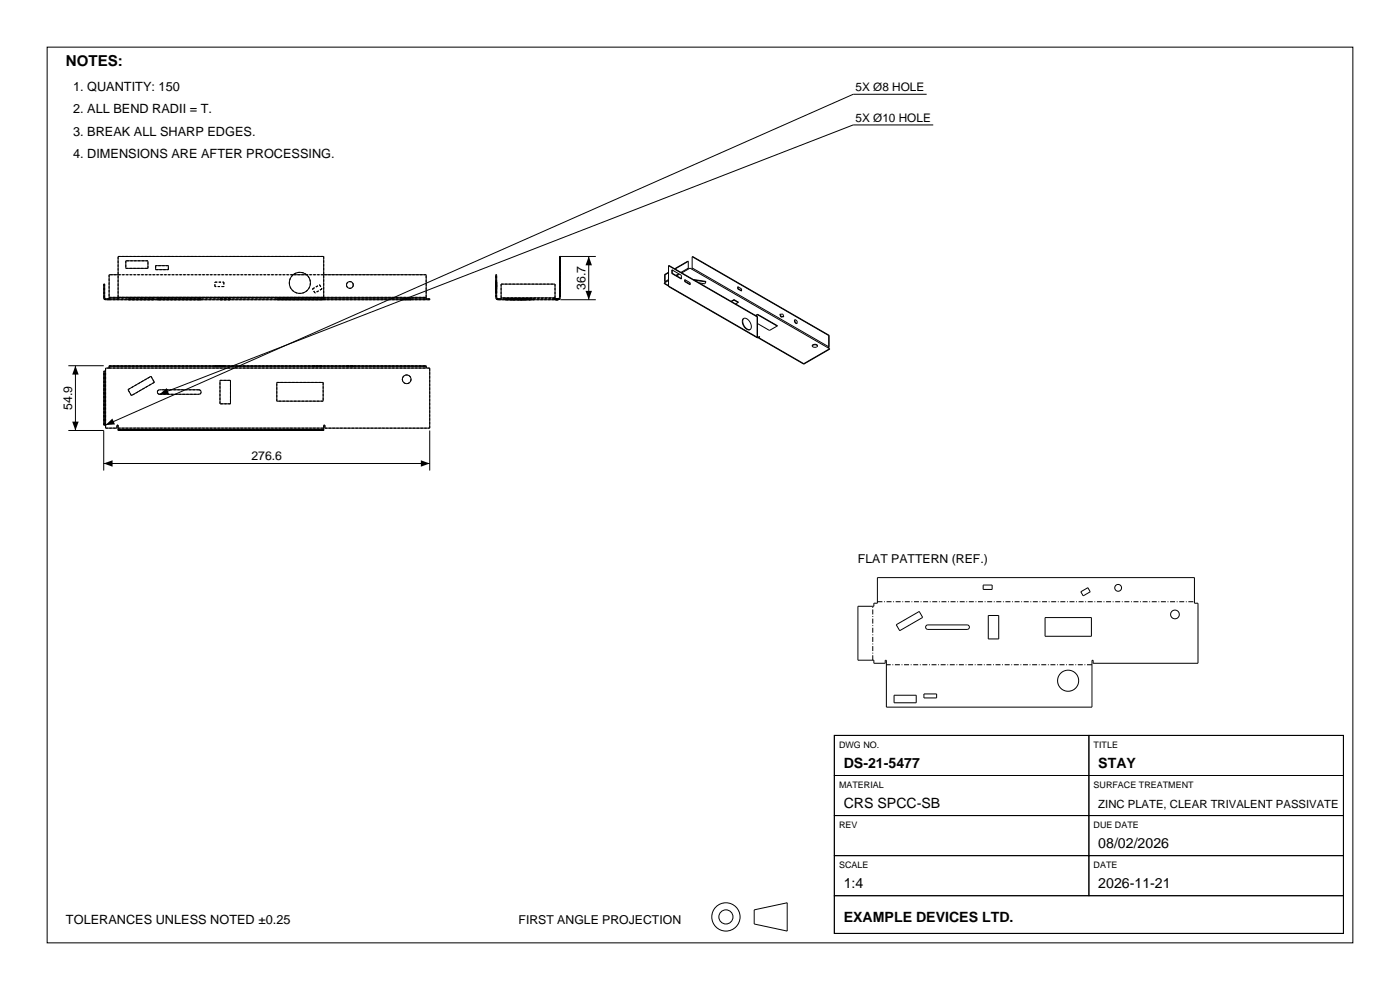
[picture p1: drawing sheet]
<svg xmlns="http://www.w3.org/2000/svg" width="297mm" height="210mm" viewBox="0 0 297 210" stroke-linecap="round" stroke-linejoin="round" font-family="sans-serif">
<g fill="none" stroke="#000" stroke-width=".21">
<path d="M10 10h277v190h-277zM196.6 20h-15.6l-158.8 70.2M198 26.5h-17l-147.1 57.1M25.1 58.3h-1.9v4.8M26.7 55.3h4.7v1.6h-4.7zM33 56.4h2.7v.8h-2.7zM62.2 58.3h2.8M68.7 58.3h21.7v4.8M118.9 54.4v8.7l-.1 .3-.4 .2M124.9 54.4v9.2M126.4 54.4h-7.7v8.7l-.3 .3M141 58.2l.1 1.7"/>
<path d="M141 58.2l.1 .1M141.1 59.7l.1 .2M141.1 58.3v1.4M141.2 59.9l-.3 .1M141.8 56.4l.1 4.4 18.8 10.9M141.8 59.5l-.6 .4M141.8 56.4l18.9 10.8M141.8 59.3l-.7 .4M141.8 56.4l18.8 10.8M141.8 57.8l-.8 .4M141.8 57.9l-.7 .4M142.5 57.2l2.1 1.2v.8l-2.1-1.2z"/>
<path d="M142.6 57.3v.7M142.6 58l2 1.1M142.6 58h-.1M142.6 57.3h.1M142.7 57.3l-.1 .1M144 58.1l-.6 .3M144.2 58.2l-.7 .3M145.3 59.3l1.1 .7v.4l-1.1-.7zM145.3 59.7l1.1 .6M145.3 59.4v.3M145.3 59.7h.1M146 56.9l.1 .1"/>
<path d="M146 56.9l-1.5 .9M146 55.4l-2.9 1.6M146 55.4v1.5M146 55.4l-2.8 1.7M146.7 57.1l29.3 16.9M146.7 57.1l-.3-.2-1.8 1M146.8 56.8l-.1 .3M146.8 56.8l29 16.8M146.8 54.4l29.1 16.7M146.8 54.4v2.4M146.8 54.4l29 16.8M147.1 59.3l2.7 .4-.3 .5-1.2-.2"/>
<path d="M147.3 59.4l2.4 .4M14.5 77.6h7.5M16 77.6v13.7M22.2 78.7h.2M22.2 78.7h-.2v11.5h.2M22.2 78.7v11.5M22.4 63.4l-.2-.2v-2.9h-.2v2.9l.1 .3 .3 .1M22.4 63.4h2.7M22.4 63.4v.2M23.2 63.1v.3M23.2 77.8v.3M23.2 77.8v-.2h67.2v.2"/>
<path d="M23.2 63.1h67.2M23.2 77.8h67.2M24.8 63.4v.2M25.1 63.6v-9.2h43.6v9.2M68.7 63.4h22.5v.2h-68.8M68.9 63.4v.2M90.4 63.1v.3M90.4 77.8v.3M105.7 63.4l-.3-.3v-4.8h-.2v4.8l.1 .3 .4 .2M105.7 63.6h12.7M105.7 63.4h.6M105.7 63.4v.2"/>
<path d="M106.3 63.2v.4M106.3 63.2v-2.9h11.4v2.9M106.3 63.2h11.4M117.7 63.2v.4M117.7 63.4h.7M118.4 63.4v.2M118.9 63.6h7.5M140.9 60l.9 .6M140.9 60l19.7 11.5M155.7 63.7l.9 .5M155.7 63.7l-.5 .3M155.7 63.6l1 .5-.7 .4"/>
<path d="M155.7 63.6l-.6 .3M155.7 63.6v.1M156.5 60.8l.8 .5v.5l-.8-.5zM156.6 61.2l.7 .5M156.6 60.9v.3M156.6 61.2l-.1 .1M157.6 67.7a1.17 1.17 0 0 1 1.6 .9 .89 .89 0 0 1-.3 1.4 1.76 1.76 0 0 1-1.3-2.3zM157.8 67.5a1.62 1.62 0 0 0 1.4 2.4M160.6 71.5l.1 .2M160.6 67.2v4.3M160.7 71.5h.1M160.7 67.2v4.3"/>
<path d="M160.7 67.2h-.1M160.7 66.8l4.2 2.4M160.7 66.8l-.3 .2M160.7 66.7l4.3 2.4-1.8 1-2.5-1.5M160.7 66.7l-.4 .2M160.7 66.7v.1M160.9 71.6l9.6 5.6M160.9 71.6l9.6 5.5M161.1 71.5l-.4 .2M161.1 71.5h.1M161.1 71.4l-.3 .1M161.1 71.4l.1 .1-.3 .1"/>
<path d="M161.1 71.4v.1M165.4 66.7l.7-.1 .2 .6h-.7zM165.5 66.7l.2 .5M165.7 67.2h-.1M166.3 67.1l-.6 .1M168.6 67.9a.43 .43 0 0 1 .5 .2 .43 .43 0 0 1-.1 .5l-.4-.2zM168.7 67.8a.56 .56 0 0 0 .4 .8M170.5 77.1v.1M172.3 73.4a.7 .7 0 0 1 1.1 0M172.4 73.2a.54 .54 0 0 1 .6-.3 .54 .54 0 0 1 .4 .6 .58 .58 0 0 1-.6 .2 .58 .58 0 0 1-.4-.5zM175.8 73.6l-.1 .2M175.8 71.2v2.4"/>
<path d="M175.9 71.1v2.4l-.1 .3M175.9 71.1l-.1 .1M176 74l-5.5 3.2M176 74l-5.5 3.1M14.5 91.3h7.5v8.5M22 98.3h69.2M25.1 90.8v.3M25.1 90.8v-.6h-.3v.6h-2.4v-12.7h68.8v12.7h-22.3v-.6h-.2v.6M25.1 91.1v.2h43.6v-.2M25.1 90.8h43.6M25.1 91.1h43.6M27.1 82.6l4.9-2.8 .8 1.3-4.9 2.8z"/>
<path d="M33.5 82.9l.4-.2h8.3a.48 .48 0 0 1 .5 .5 .48 .48 0 0 1-.5 .4h-8.3a.48 .48 0 0 1-.5-.2 .48 .48 0 0 1 .1-.5zM46.7 80.7h2.2v5h-2.2zM58.7 81.1h9.9v4h-9.9zM68.7 90.8v.3M91.2 91.3v8.5M186.1 122.5h67.3v5.5h.7v12.7h-22.2v-.6h-.2v9.9h-43.7v-9.9h-.2v.6h-2.4v-.7h-3.4v-11.4h3.4v-.6h.7zM190.1 132.5l4.9-2.8 .7 1.3-4.8 2.8zM196.5 132.7l.3-.1h8.4a.48 .48 0 0 1 .5 .4 .48 .48 0 0 1-.5 .5h-8.4l-.4-.3zM208.6 124.1h1.9v.9h-1.9zM209.7 130.6h2.2v4.9h-2.2zM221.7 131h9.8v4h-9.8zM229.3 125.5l1.5-.8 .5 .8-1.5 .9z"/>
<path d="M177 156h54v8.5h-54zM177 156h108v42h-108zM189.7 147.5h4.7v1.6h-4.7zM196 147.2h2.7v.8h-2.7zM231 156h54v8.5h-54zM177 164.5h54v8.5h-54zM177 173h54v8.5h-54zM231 164.5h54v8.5h-54zM231 173h54v8.5h-54zM160 193l7-1.5v6l-7-1.5zM177 181.5h54v8.5h-54zM177 190h108v8h-108z"/>
<path d="M231 181.5h54v8.5h-54z"/>
<circle cx="63.6" cy="60" r="2.24"/>
<circle cx="74.2" cy="60.4" r=".72"/>
<circle cx="86.3" cy="80.5" r=".92"/>
<circle cx="237.2" cy="124.7" r=".72"/>
<circle cx="249.3" cy="130.3" r=".93"/>
<circle cx="226.6" cy="144.4" r="2.24"/>
<circle cx="154" cy="194.5" r="3"/>
<circle cx="154" cy="194.5" r="1.5"/>
</g>
<g fill="none" stroke="#000" stroke-width=".21" stroke-dasharray=".5 .3" stroke-linecap="butt">
<path d="M23.2 58.3v4.8M25.1 54.4h43.6M26.7 55.3v1.6M26.7 56.9h4.7M31.4 55.3h-4.7M31.4 56.9v-1.6M33 56.4v.8M33 57.2h2.7M35.7 56.4h-2.7M35.7 57.2v-.8M45.6 59.8h1.9M47.5 59.8v1"/>
<path d="M62.2 58.3h-37.1M68.7 54.4v8.7M68.7 58.3h-3.7M90.4 58.3h-67.2M105.2 58.3h.2M105.2 59.8v1M105.2 59.7v.7M105.2 59.8h.2M105.4 59.8v1M105.4 59.7v.7M105.4 59.7h-.2M118.7 54.4v8.7"/>
<path d="M118.7 57.8v2.2M118.7 56.4v.8M118.7 57.2v-.8M118.7 55.3v1.6M118.7 56.9v-1.6M118.7 57.8h.2M118.9 54.4h-.2M118.9 54.4v8.7M118.9 57.8v2.2M118.9 56.4v.8M118.9 57.2v-.8M118.9 55.3v1.6"/>
<path d="M118.9 56.9v-1.6M118.9 56.4h-.2M118.9 57.2h-.2M118.9 55.3h-.2M118.9 56.9h-.2M22 63.2v-2.9M22 60.3h.2M22.2 63.2l.2 .2M22.2 63.2v-2.9M22.4 63.4v.2M22.4 63.6v-.2M22.4 63.6l-.3-.1-.1-.3"/>
<path d="M22.4 78.1v.6M22.4 78.7h-.4M23.2 63.6h67.2M23.2 63.6h-.8M23.2 63.4h67.2M23.2 63.4h-.8M23.2 63.1h67.2M23.2 63.6v-.5M23.2 63.4v.2M23.2 78.1h67.2M23.2 78.1h-.8M23.2 77.6h67.2"/>
<path d="M23.2 78.1v-.5M23.2 77.8h67.2M24.8 63.6v-.2M25.1 63.4h43.6M25.1 63.1v-8.7M25.1 63.1v.3M25.1 63.6v-.2M25.1 63.1h43.6M27.1 63.6h4.9M27.1 63.4h4.9M27.1 63.6v-.2M27.9 63.6h-.8"/>
<path d="M27.9 63.4h-.8M27.9 63.6v-.2M32 63.6h.8M32 63.4h.8M32 63.6v-.2M32 79.8l.8 1.3M32.8 63.6h-4.9M32.8 63.4h-4.9M32.8 63.6v-.2M33.4 63.6h.5M33.4 63.4h.5M33.4 63.4v.2"/>
<path d="M33.9 63.6h-.5M33.9 63.6h8.3M33.9 63.4h-.5M33.9 63.4h8.3M42.2 63.6h-8.3M42.2 63.6h.5M42.2 63.4h-8.3M42.2 63.4h.5M42.7 63.6h-.5M42.7 63.4h-.5M42.7 63.4v.2M45.6 60.8v-1"/>
<path d="M45.6 77.6h1.9M45.6 77.8h1.9M45.6 77.6v.2M46.7 63.6h2.2M46.7 63.4h2.2M46.7 63.6v-.2M47.5 60.8h-1.9M47.5 77.6h-1.9M47.5 77.8h-1.9M47.5 77.6v.2M48.9 63.6h-2.2M48.9 63.4h-2.2"/>
<path d="M48.9 63.6v-.2M58.7 63.6h9.9M58.7 63.4h9.9M58.7 63.6v-.2M61.4 60a2.24 2.24 0 0 0 3.2 2 2.24 2.24 0 0 0 .4-3.8 2.24 2.24 0 0 0-3.6 1.3v.5M66.3 61.3l1.5-.9M66.3 77.6h1.5M66.3 77.8h1.5M66.3 77.6v.2M66.8 62.2l-.5-.9M66.8 77.6h-.5M66.8 77.8h-.5"/>
<path d="M66.8 77.6v.2M67.8 60.4l.5 .9M67.8 77.6h.5M67.8 77.8h.5M67.8 77.6v.2M68.3 61.3l-1.5 .9M68.3 77.6h-1.5M68.3 77.8h-1.5M68.3 77.6v.2M68.6 63.6h-9.9M68.6 63.4h-9.9M68.6 63.6v-.2"/>
<path d="M68.7 63.6v-.2M68.7 63.1v.3M68.7 63.1h-43.6M68.9 63.6v-.2M73.5 77.6h1.4M73.5 77.8h1.4M73.5 77.8v-.2M74.9 60.4a.72 .72 0 0 1-1 .7 .72 .72 0 0 1-.2-1.2 .72 .72 0 0 1 1.2 .3v.2M74.9 77.6h-1.4M74.9 77.8h-1.4M74.9 77.6v.2M85.4 63.6h1.8"/>
<path d="M85.4 63.4h1.8M85.4 63.4v.2M87.2 63.6h-1.8M87.2 63.4h-1.8M87.2 63.6v-.2M90.4 63.4v.2M90.4 63.6v-.5M90.4 63.1v-4.8M90.4 78.1v-.5M91.2 63.6v-.2M91.2 63.6h-.8M91.2 63.4h-.8"/>
<path d="M91.2 78.1h-.8M105.2 63.1v-4.8M105.2 60.4v.9M105.2 61.3v-.9M105.2 62.2v-.9M105.2 61.3v.9M105.2 60.8v-1M105.2 60.4v.8M105.2 61.2v-1.5M105.2 60.4h.2M105.2 61.3h.2M105.2 62.2h.2"/>
<path d="M105.2 60.8h.2M105.4 63.1v-4.8M105.4 63.1l.3 .3M105.4 60.4v.9M105.4 61.3v-.9M105.4 62.2v-.9M105.4 61.3v.9M105.4 60.8v-1M105.4 60.4v.8M105.4 61.2v-1.5M105.4 61.2h-.2M105.7 63.6v-.2"/>
<path d="M105.7 63.4v.2M105.7 63.6l-.4-.2-.1-.3M106.3 63.4v.2M106.3 63.2v.2M106.3 63.2v-2.9M106.3 60.3h11.4M107.1 63.6h.9M107.1 63.4h.9M107.1 63.4v.2M107.4 63.6h1.3M107.4 63.4h1.3M107.4 63.6v-.2"/>
<path d="M108 63.6h1M108 63.4h1M108.3 63.6h4.9M108.3 63.4h4.9M108.3 63.6v-.2M108.7 63.6h2.8M108.7 63.4h2.8M108.7 63.6v-.2M108.7 63.6h4M108.7 63.4h4M109 63.6h-1.9M109 63.4h-1.9"/>
<path d="M109 63.4v.2M110.2 63.6h-2.8M110.2 63.4h-2.8M110.2 63.6v-.2M110.3 63.6h.9M110.3 63.4h.9M110.3 63.6v-.2M111.2 63.6h-.9M111.2 63.4h-.9M111.2 63.6v-.2M111.5 63.6h-1.3M111.5 63.4h-1.3"/>
<path d="M111.5 63.6v-.2M112.7 63.6h-4M112.7 63.4h-4M112.7 63.6v-.2M113.2 63.6h-4.9M113.2 63.4h-4.9M113.2 63.6v-.2M117.7 63.4h-11.4M117.7 63.4v.2M117.7 63.2h-11.4M117.7 63.2v.2M117.7 60.3v2.9"/>
<path d="M117.8 63.6h.6M117.8 63.4h.6M117.8 63.6v-.2M118.4 63.6v-.2M118.4 63.6h-12.7M118.4 63.4h-12.7M118.4 63.6h-.6M118.4 63.4h-.6M118.4 63.6l.4-.2 .1-.3M118.7 63.1l-.3 .3M118.7 60v2.2M118.7 62.2v-4.4"/>
<path d="M118.7 62.2h.2M118.9 60v2.2M118.9 62.2v-4.4M22 90.2v-11.5M22.2 90.2v-11.5M22.4 90.8h2.4M22.4 90.2v-11.5M22.4 90.2v.6M22.4 90.2h-.4M24.8 90.2h.3M24.8 90.8v-.6M25.1 90.2v.6"/>
<path d="M25.1 90.8h43.6M25.1 90.8v.5M26.7 91.3h4.7M26.7 91.1h4.7M26.7 91.3v-.2M27.1 82.6l4.9-2.8M27.9 83.9l-.8-1.3M31.4 91.3h-4.7M31.4 91.1h-4.7M31.4 91.3v-.2M32.8 81.1l-4.9 2.8M33 91.3h2.7"/>
<path d="M33 91.1h2.7M33 91.3v-.2M33.9 83.6a.48 .48 0 0 1-.5-.4 .48 .48 0 0 1 .5-.5M33.9 83.6h8.3M35.7 91.3h-2.7M35.7 91.1h-2.7M35.7 91.3v-.2M42.2 82.7h-8.3M42.2 82.7a.48 .48 0 0 1 .5 .5 .48 .48 0 0 1-.5 .4M46.7 80.7h2.2M46.7 85.7v-5M48.9 80.7v5"/>
<path d="M48.9 85.7h-2.2M58.7 81.1h9.9M58.7 85.1v-4M61.4 91.3h4.5M61.4 91.1h4.5M61.4 91.3v-.2M65.9 91.3h-4.5M65.9 91.1h-4.5M65.9 91.1v.2M68.6 81.1v4M68.6 85.1h-9.9M68.7 90.8v-.6"/>
<path d="M68.7 90.2h.2M68.7 91.3h-43.6M68.7 90.8v.5M68.7 91.1h-43.6M68.9 90.8h22.3M68.9 90.2v.6M87.2 80.5a.92 .92 0 0 1-1.3 .8 .92 .92 0 0 1-.2-1.5 .92 .92 0 0 1 1.5 .4v.3M91.2 90.8v-12.7"/>
</g>
<path d="M124.9 54.4l.7 1.9h-1.4zM16 77.6l.7 1.9h-1.4zM124.2 61.7h1.4l-.7 1.9zM15.3 89.4h1.4l-.7 1.9zM22 98.3l1.9-.7v1.4zM22.4 90.2l1.4-1.4 .6 1.2zM33.9 83.6l1.5-1.3 .5 1.3zM89.3 97.6l1.9 .7-1.9 .7z" fill="#000"/>
<path d="M186.1 127.6h67.3M185.1 140v-11.4M231.7 141h-43.7" fill="none" stroke="#000" stroke-width=".21" stroke-dasharray="1.1 .4 .2 .4" stroke-linecap="butt"/>
<text font-size="3.2" x="14" y="14">NOTES:</text>
<g font-size="3">
<text x="179" y="162.9">DS-21-5477</text>
<text x="233" y="162.9">STAY</text>
<text x="179" y="171.4">CRS SPCC-SB</text>
<text x="233" y="179.9">08/02/2026</text>
<text x="179" y="188.4">1:4</text>
<text x="233" y="188.4">2026-11-21</text>
<text x="179" y="195.5">EXAMPLE DEVICES LTD.</text>
</g>
<g font-size="2.7">
<text x="15.5" y="19.2">1. QUANTITY: 150</text>
<text x="15.5" y="24">2. ALL BEND RADII = T.</text>
<text x="15.5" y="28.8">3. BREAK ALL SHARP EDGES.</text>
<text x="15.5" y="33.6">4. DIMENSIONS ARE AFTER PROCESSING.</text>
<text x="14" y="196">TOLERANCES UNLESS NOTED ±0.25</text>
</g>
<g font-size="2.6">
<text x="124.2" y="61.5" transform="rotate(-90 124.2 61.5)">36.7</text>
<text x="15.3" y="87" transform="rotate(-90 15.3 87)">54.9</text>
<text x="53.3" y="97.6">276.6</text>
<text x="182" y="119.5">FLAT PATTERN (REF.)</text>
<text x="110" y="196">FIRST ANGLE PROJECTION</text>
</g>
<g font-size="2.5">
<text x="181.5" y="19.4">5X Ø8 HOLE</text>
<text x="181.5" y="25.9">5X Ø10 HOLE</text>
</g>
<text font-size="2.4" x="233" y="171.4">ZINC PLATE, CLEAR TRIVALENT PASSIVATE</text>
<g font-size="1.9">
<text x="178" y="158.6">DWG NO.</text>
<text x="232" y="158.6">TITLE</text>
<text x="178" y="167.1">MATERIAL</text>
<text x="232" y="167.1">SURFACE TREATMENT</text>
<text x="178" y="175.6">REV</text>
<text x="232" y="175.6">DUE DATE</text>
<text x="178" y="184.1">SCALE</text>
<text x="232" y="184.1">DATE</text>
</g>
</svg>
